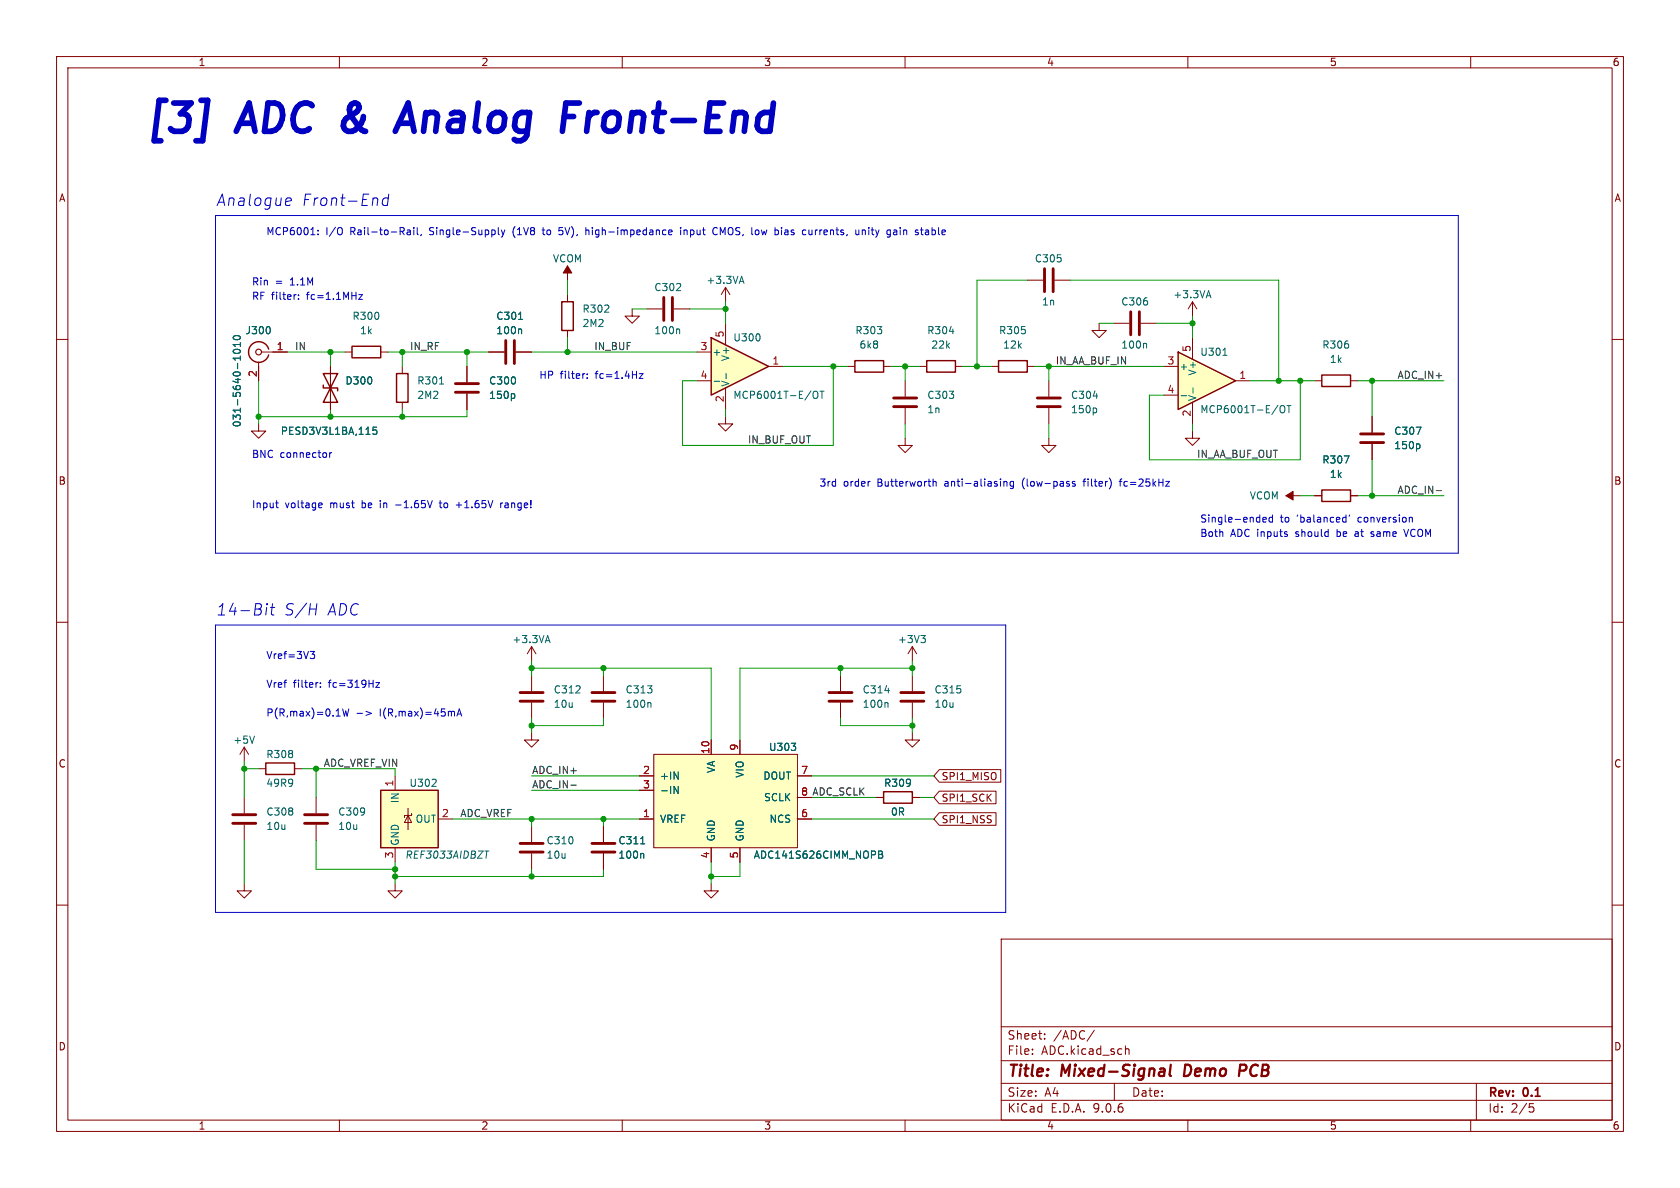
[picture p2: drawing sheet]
<svg xmlns="http://www.w3.org/2000/svg" width="297mm" height="210mm" viewBox="0 0 297 210" stroke-linecap="round" stroke-linejoin="round" font-family="sans-serif">
<g fill="none" stroke="#840000" stroke-width=".18">
<path d="M10 10h277v190h-277zM12 12h273v186h-273zM60 10v2M110 10v2M160 10v2M210 10v2M260 10v2M100.3 52.1v1.2M100.3 58.4v1.3M111.8 54.6v1.3h1.2l-1.2 1.3-1.3-1.3h1.3M114.3 54.6h2.8M119.1 54.6h2.8"/>
<path d="M10 60h2M128.3 73.7v1.2h1.2l-1.2 1.3-1.3-1.3h1.3M285 60h2M10 110h2M94 119.4v2.8M285 110h2M94 124.2v2.8M10 160h2M177 166h108v32h-108zM285 160h2M60 198v2M110 198v2"/>
<path d="M160 198v2M177 194.5h108M177 191.5h108M177 187.5h108M177 181.5h108M182.5 186.3v.1M182.5 185.5v.1M184.7 183.6v.1M184.7 182.8v.1M193.5 182.1l-1.3 2M197 191.5v3M199 185.5l.2-.1 .3 .1 .1 .9"/>
<path d="M210 198v2M260 198v2M261 191.5v6.5M270.4 195.1h.7M270.5 195.7h.4l.3 .3-.2 .5-.5 .1"/>
</g>
<path d="M207 188.2l-.2 1.7 .2 .3M209.6 188.2l-.3 2h.5M220 188.2h-.7l-.3 2M220.1 189.2l-1 .1" fill="none" stroke="#840000" stroke-width=".4"/>
<path d="M117.3 52.6v4M118.9 52.6v4M91.9 122.4h4.1M91.9 124h4.1" fill="none" stroke="#840000" stroke-width=".51"/>
<path d="M120 58.2l.2 .1v.7" fill="none" stroke="#006464" stroke-width=".18"/>
<path d="M99.3 53.3h2v5.1h-2z" fill="none" stroke="#840000" stroke-width=".25"/>
<path d="M125.7 59.7l10.2 5.1-10.2 5.1z" fill="#ffffc2"/>
<path d="M125.7 59.7l10.2 5.1-10.2 5.1zM47.5 61.7a1.81 1.81 0 0 0-2.8-1 1.81 1.81 0 0 0 0 3 1.81 1.81 0 0 0 2.8-1M57.1 66l2.6 5.1h-2.6l2.6-5.1zM57.1 68.1v.5h2.6v.5M70.1 66h2v5.1h-2zM151.1 63.8h5.1v2h-5.1zM163.8 63.8h5.1v2h-5.1zM176.5 63.8h5.1v2h-5.1z" fill="none" stroke="#840000" stroke-width=".25"/>
<g fill="none" stroke="#840000" stroke-width=".18">
<path d="M100.3 47v2.5M128.3 50.8v2.5M128.3 57.2v3.8M128.3 50.8l-.8 1.3M128.3 50.8l.7 1.3M194.3 57.2v1.2h1.3l-1.3 1.3-1.3-1.3h1.3M196.8 57.2h2.8M201.7 57.2h2.8M45.7 74.9v1.3h1.3l-1.3 1.3-1.3-1.3h1.3M45.7 64v3.3M46.2 62.2h4.6M58.4 64.8v7.6"/>
<path d="M71.1 64.8v1.2M71.1 71.1v1.3M82.5 64.8v2.8M82.5 69.6v2.8M86.4 62.2h2.8M91.2 62.2h2.8M123.2 62.2h2.5M123.2 67.3h2.5M128.3 68.6v3.8M135.9 64.8h2.5M149.9 64.8h1.2M156.2 64.8h1.3"/>
<path d="M160 77.5v1.2h1.3l-1.3 1.3-1.3-1.3h1.3M160 67.3v2.8M160 72.1v2.8M162.6 64.8h1.2M168.9 64.8h1.3M175.3 64.8h1.2M181.6 64.8h1.3M242.6 73.7v2.8M242.6 78.5v2.8M106.7 146.1v2.7M106.7 150.9v2.8"/>
</g>
<g fill="none" stroke="#006464" stroke-width=".18">
<path d="M41.3 59.4a.69 .69 0 0 1 1.2 .4 .72 .72 0 0 1-1.3-.2zM47.7 57.9l.1 .3-.1 .7M91.7 56.5h.7M92 58.2l.2 .1v.7M130.8 49.7h.6M131.1 48.8l.4 1.3M134.3 59.2v.8M167.9 58.6h.7M41.3 61.9a.69 .69 0 0 1 1.2 .3 .72 .72 0 0 1-1.3-.2zM42.5 60.5v.8M42.5 63v.7M42.5 60.9h-1.3l.4 .4"/>
<path d="M66.6 75.5h-.6l-.1 .6 .2-.1 .4 .1 .1 .1v.5l-.2 .1-.5-.1M77.7 67.9h.7M90.8 69.6l.2 .2v.4l-.2 .2M126.3 67.4h.9M128.4 66v1M143.8 69.3l.2-.1a.43 .43 0 0 1 .6 .4v.4a.43 .43 0 0 1-.3 .4 .43 .43 0 0 1-.5-.2M145 69.2h.7M145.3 69.2v1.2M202.5 60.7l.2 .2v.6M250.4 75.5h.8l-.5 1.3M250.8 78.5l.2 .2v.4l-.2 .2M113.3 149.2h.7"/>
<path d="M113.6 150.9l.2 .1v.7"/>
</g>
<path d="M100.3 47l.8 1.3h-1.5z" fill="#840000" stroke="#840000" stroke-width=".18"/>
<path d="M199.9 55.1v4.1M201.4 55.1v4.1M80.5 67.8h4.1M80.5 69.3h4.1M89.4 60.2v4.1M90.9 60.2v4.1M158 70.4h4.1M158 71.9h4.1M240.5 76.7h4.1M240.5 78.2h4.1M104.6 149.1h4.1M104.6 150.6h4.1" fill="none" stroke="#840000" stroke-width=".51"/>
<circle cx="45.7" cy="62.2" r=".51" fill="none" stroke="#840000" stroke-width=".2"/>
<path d="M208.3 62.2l10.1 5.1-10.1 5.1z" fill="#ffffc2"/>
<path d="M208.3 62.2l10.1 5.1-10.1 5.1zM233.7 66.3h5.1v2h-5.1zM233.7 86.6h5.1v2h-5.1z" fill="none" stroke="#840000" stroke-width=".25"/>
<g fill="none" stroke="#840000" stroke-width=".18">
<path d="M181.6 49.5h2.8M186.4 49.5h2.8M210.8 53.3v2.6M210.8 59.7v3.8M210.8 53.3l-.7 1.3M210.8 53.3l.8 1.3M185.4 67.3v2.8M185.4 72.1v2.8M205.7 64.8h2.6M205.7 69.9h2.6M210.8 76.2v1.3h1.3l-1.3 1.2-1.3-1.2h1.3M210.8 71.1v3.8"/>
<path d="M218.4 67.3h2.6M232.4 67.3h1.3M238.8 67.3h1.2M227.3 87.6h2.6M232.4 87.6h1.3M238.8 87.6h1.2M94 114.3l-.8 1.3M94 114.3l.7 1.3M94 114.3v2.5M55.9 141v2.8M55.9 145.8v2.8M69.8 156.2v1.3h1.3l-1.3 1.3-1.2-1.3h1.2"/>
</g>
<g fill="none" stroke="#006464" stroke-width=".18">
<path d="M213.4 52.3h.6M213.7 51.4l.4 1.2M193.3 70h.8M193.6 72.1l.3 .3v.3l-.3 .3M208.8 69.9h1M210.9 68.5v1M216.2 62.8h.7M226.4 71.9l.2-.2a.43 .43 0 0 1 .5 .4v.4a.43 .43 0 0 1-.3 .5 .43 .43 0 0 1-.4-.2M227.5 71.7h.7M227.9 71.7v1.3M237.6 80.6h.9l-.6 1.3M96.5 113.2h.6"/>
<path d="M96.8 112.3l.4 1.3"/>
</g>
<path d="M184.7 47.5v4.1M186.2 47.5v4.1M183.4 70.4h4.1M183.4 71.9h4.1M53.8 144h4.1M53.8 145.5h4.1" fill="none" stroke="#840000" stroke-width=".51"/>
<path d="M227.3 87.6l1.3-.7v1.5z" fill="#840000" stroke="#840000" stroke-width=".18"/>
<path d="M67.3 139.7h10.2v10.2h-10.2z" fill="#ffffc2"/>
<path d="M47 134.9h5.1v2h-5.1zM67.3 139.7h10.2v10.2h-10.2z" fill="none" stroke="#840000" stroke-width=".25"/>
<g fill="none" stroke="#840000" stroke-width=".18">
<path d="M43.2 132.1l-.8 1.3M43.2 132.1l.7 1.3M43.2 132.1v2.5M45.7 135.9h1.3M52.1 135.9h1.2M69.8 137.2v2.5M43.2 156.2v1.3h1.2l-1.2 1.3-1.3-1.3h1.3M43.2 141v2.8M43.2 145.8v2.8M69.8 149.9v2.5M72.1 144.1l.7 1.3h-1.3zM72.1 142.9v3.8"/>
<path d="M72.8 143.8v.3h-1.3v.4M77.5 144.8h2.5M94 146.1v2.7M94 150.9v2.8"/>
</g>
<path d="M45 130.1l-.4 1.3M76.3 139h.8M77.1 137.9v.4M85.7 150.4h.7" fill="none" stroke="#006464" stroke-width=".18"/>
<path d="M41.1 144h4.1M41.1 145.5h4.1M91.9 149.1h4.1M91.9 150.6h4.1" fill="none" stroke="#840000" stroke-width=".51"/>
<path d="M115.6 133.4h25.4v16.5h-25.4z" fill="#ffffc2"/>
<g fill="none" stroke="#840000" stroke-width=".18">
<path d="M45.7 64.8v2.5M48.3 62.2h2.5M58.4 64.8v2.5M58.4 69.9v2.5M61 62.2h1.2M67.3 62.2h1.3M82.5 64.8v2.8M82.5 69.6v2.8M86.4 62.2h2.8M91.2 62.2h2.8M185.4 77.5v1.2h1.3l-1.3 1.3-1.3-1.3h1.3M242.6 73.7v2.8"/>
<path d="M242.6 78.5v2.8M232.4 87.6h1.3M238.8 87.6h1.2M106.7 119.4v2.8M148.6 119.4v2.8M161.3 114.3l-.8 1.3M161.3 114.3l.8 1.3M161.3 114.3v2.5M161.3 119.4v2.8M94 129.5v1.3h1.2l-1.2 1.3-1.3-1.3h1.3M106.7 124.2v2.8M113 137.2h2.6"/>
<path d="M113 139.7h2.6M115.6 133.4h25.4v16.5h-25.4zM125.7 130.8v2.6M130.8 130.8v2.6M141 137.2h2.5M148.6 124.2v2.8M161.3 129.5v1.3h1.3l-1.3 1.3-1.3-1.3h1.3M161.3 124.2v2.8M166.1 139.9h10v2.2h-10l-1-1.1zM166.1 136h10.8v2.3h-10.8l-1-1.1zM106.7 146.1v2.7M106.7 150.9v2.8"/>
<path d="M113 144.8h2.6M125.7 156.2v1.3h1.3l-1.3 1.3-1.2-1.3h1.2M125.7 149.9v2.5M130.8 149.9v2.5M141 144.8h2.5M141 141h2.5M154.9 141h1.3M161.3 141h1.3M166.1 143.7h10v2.2h-10l-1-1.1z"/>
</g>
<g fill="none" stroke="#006464" stroke-width=".18">
<path d="M41.3 59.4a.69 .69 0 0 1 1.2 .4 .72 .72 0 0 1-1.3-.2zM47.7 57.9l.1 .3-.1 .7M91.7 56.5h.7M92 58.2l.2 .1v.7M41.3 61.9a.69 .69 0 0 1 1.2 .3 .72 .72 0 0 1-1.3-.2zM42.5 60.5v.8M42.5 63v.7M42.5 60.9h-1.3l.4 .4M66.6 75.5h-.6l-.1 .6 .2-.1 .4 .1 .1 .1v.5l-.2 .1-.5-.1M90.8 69.6l.2 .2v.4l-.2 .2M250.4 75.5h.8l-.5 1.3M250.8 78.5l.2 .2v.4l-.2 .2"/>
<path d="M237.6 80.6h.9l-.6 1.3M162.8 112.3h.8l-.4 .5M163.3 112.8l.3 .3v.3l-.3 .2M114.9 124.2l.2 .2v.6M119.2 136.5l.7 1.2v-1.2M119.2 139l.7 1.3v-1.3M139.9 131.4h.8l-.5 .5M140.6 132v.5M156.4 122.1h.8M156.8 124.2l.2 .2v.6M113.3 149.2h.7M113.6 150.9l.2 .1v.7"/>
<path d="M155.3 150.4h.5l.2 .3-.2 .3 .2 .2 .1 .3-.3 .2h-.5zM155.3 151h.5"/>
</g>
<path d="M62.2 61.2h5.1v2h-5.1zM156.2 140h5.1v2h-5.1z" fill="none" stroke="#840000" stroke-width=".25"/>
<path d="M104.6 122.4h4.1M104.6 124h4.1M146.6 122.4h4M146.6 124h4M159.3 122.4h4M159.3 124h4" fill="none" stroke="#840000" stroke-width=".51"/>
<path d="M253.9 86.7h1M100.9 138.8h1" fill="none" stroke="#0f0f0f" stroke-width=".18"/>
<g fill="none" stroke="#0000c2" stroke-width=".18">
<path d="M38.1 38.1h219.7v59.7h-219.7zM50.9 35l.5 .1 .1 .4-1 .2M51.3 36.2l-.6 .1M68.6 35.1a.66 .66 0 0 0-1 .3v.5l.1 .3 .2 .1 .6-.1M68.7 34.3l-.2 2M52.2 52.1h.2M52.8 52.8v.1M52.8 52.1v.2M56.2 41.4v.1M56.2 40.7v.1M60.5 40.4v.9M63.4 52.1h.7l-.7 .8h.7"/>
<path d="M72 40.7h.5l.1 .8M72.6 41h-.5l-.2 .2 .2 .3 .5-.1M73.2 40.2v.1M73.2 40.6v.9M73.8 40.2v1.1l.1 .2M74.5 41.4l-.1 .3M88.1 40.2v1.1l.2 .2M88.6 40.6l.3 .9M88.9 41.5l-.3 .4M89.2 40.6l-.3 .9M95.8 40.6h.5M96 40.2l.1 1.2"/>
<path d="M98.8 41.4l.5 .1M99.5 40.2h-.6l-.1 .6 .5-.1M103.6 40.8l.3-.2 .2 .2M103.6 40.2v1.3M118.2 41.1l.6-.1v-.3l-.4-.1-.2 .2 .1 .6h.5M120.3 40.2v.1M120.3 40.6v.9M120.9 40.6v.9M121.1 40.6l-.2 .2M126.8 40.3a.6 .6 0 0 0-.8 .5 .6 .6 0 0 0 .6 .7l.2-.1M133.8 40.6l.3 .1M134.1 41.4l-.3 .1"/>
<path d="M138.2 40.2v.1M138.2 40.6v.9M143 40.6l.1 .8h.4M151.3 41.3l.2 .2 .3-.1M151.8 40.6v.9M152.4 40.8l.2-.2 .3 .1 .1 .8M152.4 40.6v.9M158 40.7h.5v.8M158.5 41h-.4l-.2 .2 .2 .3 .4-.1M162.7 40.6h.5M163.1 41.5h.1M164 40.6l-.4 .1"/>
<path d="M164 41h-.3l-.1 .2v.2l.4 .1M103.3 66h.1M103.8 66.8v.1M103.8 66.1v.1M113 66h.7l-.7 .9h.7M48.7 88.9h.5M49 89.7l.2 .1M56.5 88.9l.4 .1v.2l-.6 .1M56.9 89.7l-.4 .1M58.3 80v.9M58.6 80l-.3 .3M69.9 89.3h1"/>
<path d="M76.4 88.5l-.4 1.3M77.6 88.9h.5M77.8 88.5v1.1l.3 .2M80.7 89.3h.9M88.5 88.9v.9M88.9 88.9l-.4 .3M89.3 89.3v.4M165 84.7v1.2M165 85.2l.1-.1 .3 .1 .1 .7M177.5 85.2l.2-.1 .3 .1v.7M177.5 85.1v.8M179.2 85.2l-.4-.1-.2 .2 .1 .6h.5"/>
<path d="M179.2 85.1v1l-.3 .3-.3-.1M190.1 85.2l-.3-.1-.2 .2v.2l.5 .1v.3h-.5M191.4 85.1h.5M191.7 84.7l-.1 1.2M197.9 85.1h.4M198.3 84.7l-.3 .2v1M223.3 91.9l.6-.1-.1-.3-.4-.1-.1 .2v.6h.5M225 91.5l-.4-.1-.3 .3 .2 .5h.5M225 91v1.3M237.6 91.4l.4 .1M238 92.2l-.4 .1M238 91v1.3"/>
<path d="M238.6 91l-.1 .3M239.7 94l-.1 .1M239.7 94.4l-.2 .1 .2 .3M242.4 94.8h.3M242.7 94l-.3 .2v.2h.3M248.2 93.6l.4 1.2 .4-1.2M249.3 91.4l.4 .2v.7M38.1 110.5h139.7v50.8h-139.7zM47.1 107.4l-.1 1.3M47.2 106.7v.2M47.2 106.7l-.1 .1 .1 .1M47.2 106.7l.1 .1-.1 .1"/>
<path d="M47.8 107.4h.8M48.2 106.7l-.2 1.7v.2l.4 .1M54.8 115.2h.8l-.4 .4 .4 .2v.5l-.2 .1h-.5M56 106.7l-.2 2M56.1 120.7h.1M56.6 121.4v.1M56.6 120.7v.1M60.6 125.3l.3 1.3 .2-.9 .3 .9 .3-1.3M63.1 126.1h1M64.7 125.7l1 .4-1 .4M66.4 120.7h.7l-.7 .8h.7M80.2 125.7l.2 .2v.7"/>
<path d="M80.8 126.6l.4-1.3 .4 1.3M80.9 126.2h.6"/>
</g>
<g fill="none" stroke="#009600" stroke-width=".18">
<path d="M100.3 49.5v2.6M100.3 59.7v2.5M111.8 54.6h2.5M121.9 54.6h6.4M128.3 53.3v3.9M181.6 49.5h-8.9v15.3M189.2 49.5h36.9v17.8M194.3 57.2h2.5M204.5 57.2h6.3M210.8 55.9v3.8M45.7 67.3v7.6M50.8 62.2h10.2"/>
<path d="M58.4 62.2v2.6M58.4 72.4v1.3M68.6 62.2h17.8M71.1 62.2v2.6M71.1 72.4v1.3M82.5 62.2v2.6M82.5 72.4v1.3h-36.8M94 62.2h29.2M128.3 72.4v1.3M138.4 64.8h11.5M147.3 64.8v13.9h-26.7v-11.4h2.6M157.5 64.8h5.1"/>
<path d="M160 64.8v2.5M160 74.9v2.6M170.2 64.8h5.1M182.9 64.8h22.8M185.4 64.8v2.5M185.4 74.9v2.6M210.8 74.9v1.3M221 67.3h11.4M229.9 67.3v14h-26.7v-11.4h2.5M240 67.3h15.3M242.6 67.3v6.4M229.9 87.6h2.5"/>
<path d="M240 87.6h15.3M242.6 81.3v6.3M94 118.1h31.7v12.7M94 116.8v2.6M106.7 118.1v1.3M148.6 118.1v1.3M161.3 118.1h-30.5v12.7M161.3 116.8v2.6M43.2 134.6v6.4M43.2 135.9h2.5M53.3 135.9h16.5v1.3M55.9 135.9v5.1"/>
<path d="M94 127v2.5M94 139.7h19M94 137.2h19M106.7 127v1.3h-12.7M143.5 137.2h21.6M148.6 127v1.3h12.7M161.3 127v2.5M43.2 148.6v7.6M55.9 148.6v5.1h13.9M69.8 152.4v3.8M80 144.8h33M94 144.8v1.3"/>
<path d="M94 153.7v1.2M106.7 144.8v1.3M106.7 153.7v1.2h-36.9M125.7 152.4v3.8M130.8 152.4v2.5h-5.1M143.5 144.8h21.6M143.5 141h11.4M162.6 141h2.5"/>
</g>
<path d="M100 18.2h2.4M69.9 23.2l2.3-5 1 5M70.5 21.8h2.4M99.7 20.6h1.7" fill="none" stroke="#0000c2" stroke-width="1"/>
<g fill="#009600" stroke="#009600" stroke-width=".18">
<circle cx="58.4" cy="73.7" r=".46"/>
<circle cx="58.4" cy="62.2" r=".46"/>
<circle cx="71.1" cy="62.2" r=".46"/>
<circle cx="71.1" cy="73.7" r=".46"/>
<circle cx="45.7" cy="73.7" r=".46"/>
<circle cx="82.5" cy="62.2" r=".46"/>
<circle cx="55.9" cy="135.9" r=".46"/>
<circle cx="43.2" cy="135.9" r=".46"/>
<circle cx="69.8" cy="153.7" r=".46"/>
<circle cx="69.8" cy="154.9" r=".46"/>
<circle cx="106.7" cy="144.8" r=".46"/>
<circle cx="94" cy="128.3" r=".46"/>
<circle cx="94" cy="144.8" r=".46"/>
<circle cx="94" cy="154.9" r=".46"/>
<circle cx="125.7" cy="154.9" r=".46"/>
<circle cx="128.3" cy="54.6" r=".46"/>
<circle cx="100.3" cy="62.2" r=".46"/>
<circle cx="161.3" cy="118.1" r=".46"/>
<circle cx="148.6" cy="118.1" r=".46"/>
<circle cx="106.7" cy="118.1" r=".46"/>
<circle cx="161.3" cy="128.3" r=".46"/>
<circle cx="94" cy="118.1" r=".46"/>
<circle cx="172.7" cy="64.8" r=".46"/>
<circle cx="147.3" cy="64.8" r=".46"/>
<circle cx="160" cy="64.8" r=".46"/>
<circle cx="185.4" cy="64.8" r=".46"/>
<circle cx="242.6" cy="87.6" r=".46"/>
<circle cx="229.9" cy="67.3" r=".46"/>
<circle cx="226.1" cy="67.3" r=".46"/>
<circle cx="210.8" cy="57.2" r=".46"/>
<circle cx="242.6" cy="67.3" r=".46"/>
</g>
<g font-size="7" fill="#0000c2">
<text x="25.4" y="23.9">[3]</text>
<text x="42.7" y="23.9">ADC &amp;</text>
<text x="74.8" y="23.9">Analog</text>
<text x="105.6" y="23.9">Front-End</text>
</g>
<g font-size="2.8" fill="#0000c2">
<text x="38.1" y="36.6">Analogue</text>
<text x="53.3" y="36.6">Front-End</text>
<text x="38.1" y="109">14-Bit</text>
<text x="50.1" y="109">S/H</text>
<text x="57.8" y="109">ADC</text>
</g>
<g font-size="2.8" fill="#840000">
<text x="178" y="190.9">Title:</text>
<text x="187.7" y="190.9">Mixed-Signal</text>
<text x="210.2" y="190.9">Demo</text>
<text x="220.7" y="190.9">PCB</text>
</g>
<g font-size="2.1" fill="#840000">
<text x="178" y="184">Sheet:</text>
<text x="186.2" y="184">/ADC/</text>
<text x="178" y="186.7">File:</text>
<text x="184.1" y="186.7">ADC.kicad_sch</text>
<text x="178" y="196.9">KiCad</text>
<text x="178" y="194.1">Size:</text>
<text x="184.7" y="194.1">A4</text>
<text x="185.7" y="196.9">E.D.A.</text>
<text x="193.3" y="196.9">9.0.6</text>
<text x="200" y="194.1">Date:</text>
<text x="263" y="194.3">Rev:</text>
<text x="263" y="196.9">Id:</text>
<text x="267.1" y="196.9">2/5</text>
<text x="269.4" y="194.3">0.1</text>
</g>
<g font-size="1.8" fill="#840000">
<text x="35" y="11.9">1</text>
<text x="85" y="11.9">2</text>
<text x="135" y="11.9">3</text>
<text x="185" y="11.9">4</text>
<text x="235" y="11.9">5</text>
<text x="285" y="11.9">6</text>
<text x="10.3" y="35.9">A</text>
<text x="285.3" y="35.9">A</text>
<text x="10.3" y="85.9">B</text>
<text x="285.3" y="85.9">B</text>
<text x="10.3" y="135.9">C</text>
<text x="285.3" y="135.9">C</text>
<text x="166.4" y="141.9">SPI1_SCK</text>
<text x="166.4" y="138.1">SPI1_MISO</text>
<text x="166.4" y="145.7">SPI1_NSS</text>
<text x="10.3" y="185.9">D</text>
<text x="285.3" y="185.9">D</text>
<text x="35" y="199.9">1</text>
<text x="85" y="199.9">2</text>
<text x="135" y="199.9">3</text>
<text x="185" y="199.9">4</text>
<text x="235" y="199.9">5</text>
<text x="285" y="199.9">6</text>
</g>
<g font-size="1.8" fill="#0000c2">
<text x="47" y="41.7">MCP6001:</text>
<text x="57.6" y="41.7">I/O</text>
<text x="62" y="41.7">Rail-to-Rail,</text>
<text x="76.2" y="41.7">Single-Supply</text>
<text x="91.1" y="41.7">(1V8</text>
<text x="96.6" y="41.7">to</text>
<text x="99.7" y="41.7">5V),</text>
<text x="104.6" y="41.7">high-impedance</text>
<text x="121.5" y="41.7">input</text>
<text x="127.5" y="41.7">CMOS,</text>
<text x="134.5" y="41.7">low</text>
<text x="138.8" y="41.7">bias</text>
<text x="144" y="41.7">currents,</text>
<text x="153.5" y="41.7">unity</text>
<text x="159.3" y="41.7">gain</text>
<text x="164.5" y="41.7">stable</text>
<text x="44.4" y="53.1">RF filter:</text>
<text x="44.4" y="50.6">Rin</text>
<text x="48.6" y="50.6">=</text>
<text x="51.4" y="50.6">1.1M</text>
<text x="54.4" y="53.1">fc=1.1MHz</text>
<text x="95.2" y="67.1">HP</text>
<text x="99" y="67.1">filter:</text>
<text x="105.4" y="67.1">fc=1.4Hz</text>
<text x="44.4" y="81">BNC</text>
<text x="49.5" y="81">connector</text>
<text x="44.4" y="89.9">Input</text>
<text x="50.4" y="89.9">voltage</text>
<text x="58.5" y="89.9">must</text>
<text x="64.2" y="89.9">be</text>
<text x="67.6" y="89.9">in</text>
<text x="70.6" y="89.9">-1.65V</text>
<text x="78.6" y="89.9">to</text>
<text x="81.7" y="89.9">+1.65V</text>
<text x="89.7" y="89.9">range!</text>
<text x="144.8" y="86.1">3rd</text>
<text x="149.1" y="86.1">order</text>
<text x="155.2" y="86.1">Butterworth</text>
<text x="167.3" y="86.1">anti-aliasing</text>
<text x="181.2" y="86.1">(low-pass</text>
<text x="192.2" y="86.1">filter)</text>
<text x="198.9" y="86.1">fc=25kHz</text>
<text x="212.1" y="92.5">Single-ended</text>
<text x="212.1" y="95">Both</text>
<text x="217.6" y="95">ADC inputs</text>
<text x="226.3" y="92.5">to</text>
<text x="229.3" y="95">should</text>
<text x="229.4" y="92.5">'balanced'</text>
<text x="236.8" y="95">be</text>
<text x="240.2" y="95">at</text>
<text x="240.3" y="92.5">conversion</text>
<text x="243.2" y="95">same</text>
<text x="249.4" y="95">VCOM</text>
<text x="47" y="116.6">Vref=3V3</text>
<text x="47" y="121.7">Vref</text>
<text x="51.8" y="121.7">filter:</text>
<text x="58.2" y="121.7">fc=319Hz</text>
<text x="47" y="126.8">P(R,max)=0.1W</text>
<text x="67.2" y="126.8">I(R,max)=45mA</text>
</g>
<g font-size="1.8" fill="#006464">
<text x="97.7" y="46.6">VCOM</text>
<text x="182.8" y="46.6">C305</text>
<text x="115.6" y="51.7">C302</text>
<text x="124.8" y="50.4">+3.3VA</text>
<text x="207.3" y="52.9">+3.3VA</text>
<text x="43.3" y="59.3">J300</text>
<text x="62.2" y="56.7">R300</text>
<text x="63.5" y="59.3">1k</text>
<text x="87.6" y="56.7">C301</text>
<text x="87.6" y="59.3">100n</text>
<text x="102.9" y="55.5">R302</text>
<text x="102.9" y="58">2M2</text>
<text x="115.6" y="59.3">100n</text>
<text x="151.1" y="59.3">R303</text>
<text x="163.8" y="59.3">R304</text>
<text x="176.5" y="59.3">R305</text>
<text x="184.1" y="54.2">1n</text>
<text x="198.1" y="54.2">C306</text>
<text x="125.9" y="63.1">+</text>
<text x="129.1" y="64" transform="rotate(-90 129.1 64)">V+</text>
<text x="129.5" y="60.6">U300</text>
<text x="151.8" y="61.8">6k8</text>
<text x="164.5" y="61.8">22k</text>
<text x="177.2" y="61.8">12k</text>
<text x="198.1" y="61.8">100n</text>
<text x="208.4" y="65.6">+</text>
<text x="212.1" y="63.1">U301</text>
<text x="233.7" y="61.8">R306</text>
<text x="235" y="64.4">1k</text>
<text x="61" y="68.2">D300</text>
<text x="73.7" y="68.2">R301</text>
<text x="73.7" y="70.7">2M2</text>
<text x="86.4" y="68.2">C300</text>
<text x="86.4" y="70.7">150p</text>
<text x="129.1" y="68.5" transform="rotate(-90 129.1 68.5)">V-</text>
<text x="129.5" y="70.7">MCP6001T-E/OT</text>
<text x="163.8" y="70.7">C303</text>
<text x="189.2" y="70.7">C304</text>
<text x="211.7" y="71" transform="rotate(-90 211.7 71)">V-</text>
<text x="211.7" y="66.5" transform="rotate(-90 211.7 66.5)">V+</text>
<text x="42.8" y="75.6" transform="rotate(-90 42.8 75.6)">031-5640-1010</text>
<text x="49.5" y="77.1">PESD3V3L1BA,115</text>
<text x="163.8" y="73.3">1n</text>
<text x="189.2" y="73.3">150p</text>
<text x="212.1" y="73.3">MCP6001T-E/OT</text>
<text x="246.4" y="77.1">C307</text>
<text x="233.7" y="82.1">R307</text>
<text x="246.4" y="79.6">150p</text>
<text x="220.8" y="88.5">VCOM</text>
<text x="235" y="84.7">1k</text>
<text x="90.5" y="113.9">+3.3VA</text>
<text x="158.6" y="113.9">+3V3</text>
<text x="97.8" y="122.8">C312</text>
<text x="97.8" y="125.3">10u</text>
<text x="110.5" y="122.8">C313</text>
<text x="110.5" y="125.3">100n</text>
<text x="152.4" y="122.8">C314</text>
<text x="152.4" y="125.3">100n</text>
<text x="165.1" y="122.8">C315</text>
<text x="165.1" y="125.3">10u</text>
<text x="41.1" y="131.7">+5V</text>
<text x="47" y="134.2">R308</text>
<text x="126.6" y="136.7" transform="rotate(-90 126.6 136.7)">VA</text>
<text x="131.7" y="137.6" transform="rotate(-90 131.7 137.6)">VIO</text>
<text x="135.8" y="132.9">U303</text>
<text x="47" y="139.3">49R9</text>
<text x="70.7" y="142.1" transform="rotate(-90 70.7 142.1)">IN</text>
<text x="72.3" y="139.3">U302</text>
<text x="116.6" y="138">+IN</text>
<text x="116.6" y="140.6">-IN</text>
<text x="134.9" y="138">DOUT</text>
<text x="135" y="141.8">SCLK</text>
<text x="156.2" y="139.3">R309</text>
<text x="47" y="144.4">C308</text>
<text x="47" y="146.9">10u</text>
<text x="59.7" y="144.4">C309</text>
<text x="59.7" y="146.9">10u</text>
<text x="70.7" y="149.6" transform="rotate(-90 70.7 149.6)">GND</text>
<text x="73.4" y="145.6">OUT</text>
<text x="96.5" y="149.5">C310</text>
<text x="109.2" y="149.5">C311</text>
<text x="116.6" y="145.6">VREF</text>
<text x="126.6" y="148.8" transform="rotate(-90 126.6 148.8)">GND</text>
<text x="131.7" y="148.8" transform="rotate(-90 131.7 148.8)">GND</text>
<text x="135.9" y="145.6">NCS</text>
<text x="157.4" y="144.4">0R</text>
<text x="71.5" y="152">REF3033AIDBZT</text>
<text x="96.5" y="152">10u</text>
<text x="109.2" y="152">100n</text>
<text x="133.2" y="152">ADC141S626CIMM_NOPB</text>
</g>
<g font-size="1.8" fill="#a90000">
<text x="128" y="59.8" transform="rotate(-90 128 59.8)">5</text>
<text x="48.8" y="62">1</text>
<text x="123.8" y="62">3</text>
<text x="136.5" y="64.5">1</text>
<text x="206.3" y="64.5">3</text>
<text x="210.6" y="62.3" transform="rotate(-90 210.6 62.3)">5</text>
<text x="45.5" y="66.7" transform="rotate(-90 45.5 66.7)">2</text>
<text x="123.8" y="67.1">4</text>
<text x="128" y="71.2" transform="rotate(-90 128 71.2)">2</text>
<text x="206.3" y="69.6">4</text>
<text x="219" y="67.1">1</text>
<text x="210.6" y="73.7" transform="rotate(-90 210.6 73.7)">2</text>
<text x="113.6" y="136.9">2</text>
<text x="125.5" y="133.4" transform="rotate(-90 125.5 133.4)">10</text>
<text x="130.6" y="132.8" transform="rotate(-90 130.6 132.8)">9</text>
<text x="141.5" y="136.9">7</text>
<text x="69.6" y="139.1" transform="rotate(-90 69.6 139.1)">1</text>
<text x="113.6" y="139.4">3</text>
<text x="141.5" y="140.7">8</text>
<text x="78" y="144.5">2</text>
<text x="113.6" y="144.5">1</text>
<text x="141.5" y="144.5">6</text>
<text x="69.6" y="151.8" transform="rotate(-90 69.6 151.8)">3</text>
<text x="125.5" y="151.8" transform="rotate(-90 125.5 151.8)">4</text>
<text x="130.6" y="151.8" transform="rotate(-90 130.6 151.8)">5</text>
</g>
<g font-size="1.8" fill="#0f0f0f">
<text x="52.1" y="62">IN</text>
<text x="72.4" y="62">IN_RF</text>
<text x="105" y="62">IN_BUF</text>
<text x="186.5" y="64.5">IN_AA_BUF_IN</text>
<text x="247" y="67">ADC_IN+</text>
<text x="132.1" y="78.5">IN_BUF_OUT</text>
<text x="211.5" y="81">IN_AA_BUF_OUT</text>
<text x="247" y="87.4">ADC_IN-</text>
<text x="57.1" y="135.6">ADC_VREF_VIN</text>
<text x="94" y="136.9">ADC_IN+</text>
<text x="94" y="139.4">ADC_IN-</text>
<text x="141.5" y="140.7">8 ADC_SCLK</text>
<text x="81.3" y="144.5">ADC_VREF</text>
</g>
</svg>
